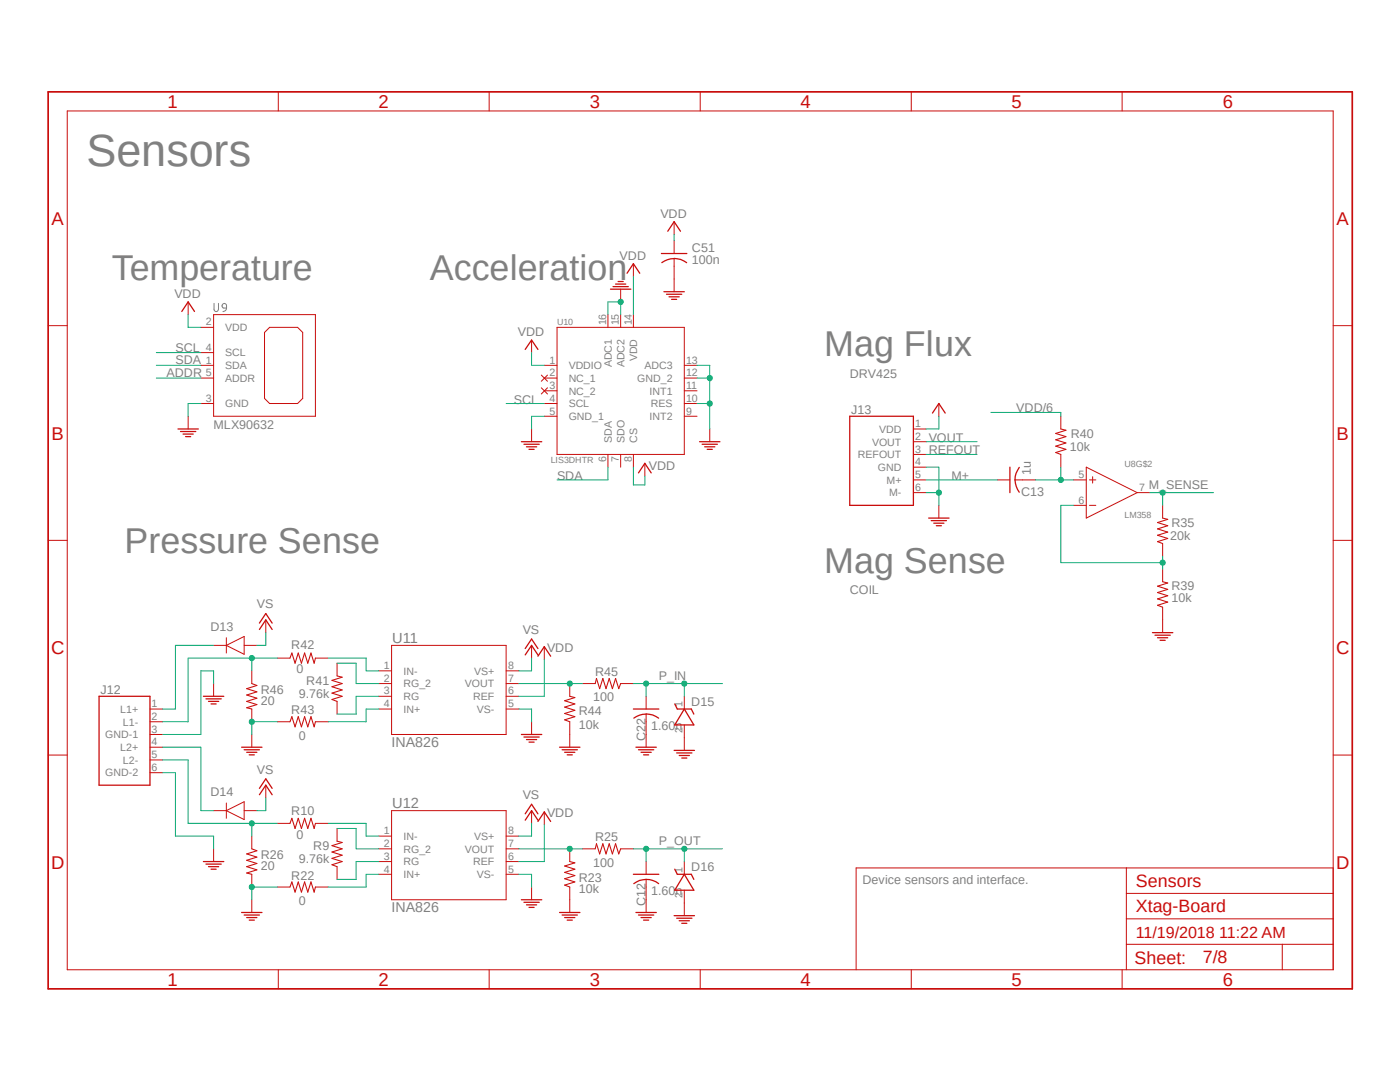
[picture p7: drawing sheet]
<svg xmlns="http://www.w3.org/2000/svg" width="279mm" height="216mm" viewBox="0 0 279 216" stroke-linecap="round" stroke-linejoin="round" font-family="sans-serif">
<path d="M9.1 18l261.2 179.9M270.3 18l-261.2 179.9" fill="none" stroke="#fff" stroke-width=".2"/>
<path d="M42.7 60.5v1.2a.44 .44 0 0 0 .7 .4l.2-.4v-1.2M44.4 60.8l.1-.2a.44 .44 0 0 1 .7 .4v.5h-.5l-.3-.2zM45.2 61.5a.72 .72 0 0 1-.7 .7" fill="none" stroke="#808080" stroke-width=".2"/>
<g fill="none" stroke="#c90d0c" stroke-width=".2">
<path d="M55.5 18.3v3.8M97.6 18.3v3.8M139.7 18.3v3.8M181.9 18.3v3.8M223.9 18.3v3.8M13.4 22.1h252.7v171.4h-252.7zM123.9 57.7v2.5M126.4 52.6v2.6M134.5 44.2v2.6M134.5 48v2.6M134.5 51.6v6.6M9.6 65h3.8"/>
<path d="M37.5 60.2v2.6M40.1 72.9h2.5M40.1 65.3h2.5M40.1 70.4h2.5M40.1 75.4h2.5M42.6 62.8h20.3v20.3h-20.3zM53.8 65.3h5.6l1 1v13.2l-1 1h-5.6l-1-1v-13.2zM106.1 67.9v2.5M108 74.8l1.3 1.3M108 77.4l1.3 1.2M108.6 72.9h2.6M108.6 75.4h2.6"/>
<path d="M108.6 78h2.6M109.3 74.8l-1.3 1.3M109.3 77.4l-1.3 1.2M111.2 65.3h25.4v25.4h-25.4zM121.3 62.8v2.5M123.9 62.8v2.5M126.4 62.8v2.5M136.6 72.9h2.5M136.6 75.4h2.5M136.6 78h2.5M266.1 65h3.8M37.5 83.1v2.5"/>
<path d="M40.1 80.5h2.5M106.1 85.6v2.5M108.6 80.5h2.6M108.6 83.1h2.6M121.3 90.7v2.5M123.9 90.7v2.5M126.4 90.7v2.5M128.7 92.5v2.5M136.6 80.5h2.5M136.6 83.1h2.5M141.6 85.6v2.5M182.3 95.8h2.5"/>
<path d="M182.3 90.7h2.5M182.3 98.3h2.5M182.3 88.1h2.5M182.3 93.2h2.5M182.3 85.6h2.5M187.4 80.5v2.6M199 95.8h2.5M202.6 95.8h4M211.7 83.1v2.5M211.7 90.7v2.5M214.2 95.8h2.6M216.8 93.2l10.1 5.1-10.1 5.1z"/>
<path d="M217.4 95.8h1.3M218.1 95.1v1.3M226.9 98.3h2.6M9.6 107.8h3.8M187.4 100.8v2.6M214.2 100.8h2.6M217.4 100.8h1.3M232 100.8v2.6M232 108.5v2.5M232 113.5v2.6M266.1 107.8h3.8M42.6 136.4v2.5"/>
<path d="M42.6 128.8h2.6M45.2 128.8l3.5-1.8v3.6zM45.2 127.3v3M48.7 128.8h2.6M50.2 133.9v2.5M53 123.7v2.5M55.3 131.3h2.6M62.9 131.3h2.6M67.3 132.3v2.6M67.3 140v2.5M75.6 133.9h2.5M75.6 136.4h2.5"/>
<path d="M75.6 138.9h2.5M78.1 128.8h22.9v17.8h-22.9zM101 133.9h2.5M101 136.4h2.5M101 138.9h2.5M106.1 128.8v2.5M108.6 129v2.6M113.7 136.4v2.5M116.2 136.4h2.6M123.9 136.4h2.5M128.9 138.9v2.6M136.6 138.9v2.6"/>
<path d="M232 121.2v5M9.6 150.7h3.8M29.9 141.5h2.6M29.9 146.6h2.6M29.9 144h2.6M29.9 149.1h2.6M29.9 151.6h2.6M29.9 154.2h2.6M50.2 141.5v2.5M50.2 146.6v2.5M53 156.7v2.5M55.3 144h2.6"/>
<path d="M62.9 144h2.6M75.6 141.5h2.5M101 141.5h2.5M106.1 144v2.6M113.7 144v5.1M128.9 142.5v6.6M136.6 144.7v5M266.1 150.7h3.8M42.6 169.4v2.5M42.6 161.8h2.6M45.2 161.8l3.5-1.8v3.5zM45.2 160.2v3.1"/>
<path d="M48.7 161.8h2.6M50.2 166.8v2.6M50.2 174.5v2.5M50.2 179.5v2.6M55.3 164.3h2.6M55.3 177h2.6M62.9 164.3h2.6M62.9 177h2.6M67.3 165.3v2.6M67.3 172.9v2.6M75.6 166.8h2.5M75.6 169.4h2.5"/>
<path d="M75.6 171.9h2.5M75.6 174.5h2.5M78.1 161.8h22.9v17.7h-22.9zM101 166.8h2.5M101 169.4h2.5M101 171.9h2.5M101 174.5h2.5M106.1 161.8v2.5M106.1 177v2.5M108.6 162v2.5M113.7 169.4v2.5M113.7 177v5.1"/>
<path d="M116.2 169.4h2.6M123.9 169.4h2.5M128.9 171.9v2.6M128.9 175.5v6.6M136.6 171.9v2.6M136.6 177.6v5.1M224.8 173.2v20.3M224.8 178.3h41.3M266.1 173.2h-95.2v20.3M55.5 193.5v3.8M97.6 193.5v3.8M139.7 193.5v3.8"/>
<path d="M181.9 193.5v3.8M223.9 193.5v3.8M224.8 188.4h41.3M224.8 183.3h41.3M255.9 188.4v5.1"/>
</g>
<path d="M9.6 18.3h260.3v179h-260.3z" fill="none" stroke="#c90d0c" stroke-width=".34"/>
<g fill="none" stroke="#c90d0c" stroke-width=".25">
<path d="M121.8 57.7h4.1M122.3 57.2h3.1M122.9 56.7h2M123.4 56.2h1M125.1 54.5l1.3-1.9 1.3 1.9M132 50.6h5.1M132.5 58.2h4.1M133 58.7h3.1M133.3 46.1l1.2-1.9 1.3 1.9M133.5 59.2h2.1M134 59.7h1M134.5 51.6a4 4 0 0 1 2.5 .8"/>
<path d="M134.5 51.6a4.1 4.1 0 0 0-2.4 .8M36.3 62.1l1.2-1.9 1.3 1.9M104.8 69.7l1.3-1.8 1.3 1.8M35.5 85.6h4.1M36 86.1h3.1M36.5 86.6h2.1M37 87.1h1.1M104.1 88.1h4M104.6 88.6h3M105.1 89.2h2M105.6 89.7h1M127.4 94.4l1.3-1.9 1.3 1.9"/>
<path d="M139.6 88.1h4.1M140.1 88.6h3.1M140.6 89.2h2.1M141.1 89.7h1.1M169.6 83.1h12.7v17.7h-12.7zM186.1 82.4l1.3-1.9 1.2 1.9M201.5 93.2v5.1M203.4 93.3a4 4 0 0 0 0 4.9M185.3 103.4h4.1M185.8 103.9h3.1M186.4 104.4h2M186.9 104.9h1"/>
<path d="M19.8 138.9h10.1v17.8h-10.1zM40.6 138.9h4.1M41.1 139.4h3.1M41.6 140h2M51.8 125.6l1.2-1.9 1.3 1.9M51.8 124.3l1.2-1.9 1.3 1.9M104.8 130.7l1.3-1.9 1.3 1.9M104.8 129.4l1.3-1.9 1.3 1.9M107.4 130.9l1.2-1.9 1.3 1.9M230 126.2h4.1M230.5 126.7h3.1M231 127.3h2"/>
<path d="M231.5 127.8h1M42.1 140.5h1M48.2 149.1h4.1M48.7 149.6h3.1M49.2 150.1h2.1M49.7 150.6h1.1M51.8 158.6l1.2-1.9 1.3 1.9M51.8 157.3l1.2-1.9 1.3 1.9M104.1 146.6h4M104.6 147.1h3M105.1 147.6h2M105.6 148.1h1"/>
<path d="M111.7 149.1h4M112.2 149.6h3M112.7 150.1h2M113.2 150.6h1M126.4 141.5h5.1M126.9 149.1h4.1M127.4 149.6h3.1M127.9 150.1h2.1M128.4 150.6h1.1M128.9 142.5a4 4 0 0 1 2.5 .8M128.9 142.5a4.1 4.1 0 0 0-2.4 .8M134.5 149.7h4.1"/>
<path d="M134.7 140.5l.5 1h2.8l.5 1M135 150.2h3.1M135.6 150.7h2M136.1 151.3h1M136.6 141.5l1.9 3.2h-3.8zM40.6 171.9h4.1M41.1 172.4h3.1M41.6 172.9h2M42.1 173.4h1M104.1 179.5h4M104.8 163.7l1.3-1.9 1.3 1.9M104.8 162.4l1.3-1.9 1.3 1.9"/>
<path d="M107.4 163.9l1.2-1.9 1.3 1.9M126.4 174.5h5.1M126.5 176.3a4 4 0 0 1 4.9 0M134.7 173.4l.5 1.1h2.8l.5 1M136.6 174.5l1.9 3.1h-3.8zM48.2 182.1h4.1M48.7 182.6h3.1M49.2 183.1h2.1M49.7 183.6h1.1M104.6 180h3M105.1 180.6h2M105.6 181.1h1"/>
<path d="M111.7 182.1h4M112.2 182.6h3M112.7 183.1h2M113.2 183.6h1M126.9 182.1h4.1M127.4 182.6h3.1M127.9 183.1h2.1M128.4 183.6h1.1M134.5 182.7h4.1M135 183.2h3.1M135.6 183.7h2M136.1 184.2h1"/>
</g>
<g fill="none" stroke="#c90d0c" stroke-width=".21">
<path d="M211.7 85.6l1 .3-2 .6 2 .6-2 .7 2 .6-2 .6 2 .7-2 .6 1 .4M232 103.4l1 .2-2 .7 2 .6-2 .6 2 .7-2 .6 2 .6-2 .7 1 .4M232 116.1l1 .2-2 .7 2 .6-2 .6 2 .7-2 .6 2 .6-2 .7 1 .4M50.2 136.4l1.1 .4-2.1 .6 2.1 .6-2.1 .7 2.1 .6-2.1 .7 2.1 .6-2.1 .6 1 .3M57.9 131.3l.4-1 .6 2 .6-2 .7 2 .6-2 .6 2 .7-2 .6 2 .2-1M67.3 134.9l1 .2-2 .7 2 .6-2 .6 2 .7-2 .6 2 .6-2 .7 1 .4M113.7 138.9l1 .3-2 .6 2 .7-2 .6 2 .6-2 .7 2 .6-2 .6 1 .4M118.8 136.4l.2-1 .7 2 .6-2 .6 2 .7-2 .6 2 .7-2 .6 2 .4-1M57.9 144l.4-1 .6 2 .6-2 .7 2 .6-2 .6 2 .7-2 .6 2 .2-1M50.2 169.4l1.1 .4-2.1 .6 2.1 .6-2.1 .7 2.1 .6-2.1 .6 2.1 .7-2.1 .6 1 .3M57.9 164.3l.4-1 .6 2 .6-2 .7 2 .6-2 .6 2 .7-2 .6 2 .2-1M57.9 177l.4-1 .6 2 .6-2 .7 2 .6-2 .6 2 .7-2 .6 2 .2-1"/>
<path d="M67.3 167.9l1 .2-2 .6 2 .7-2 .6 2 .6-2 .7 2 .6-2 .7 1 .3M113.7 171.9l1 .3-2 .6 2 .6-2 .7 2 .6-2 .6 2 .7-2 .6 1 .4M118.8 169.4l.2-1 .7 2 .6-2 .6 2 .7-2 .6 2 .7-2 .6 2 .4-1"/>
</g>
<path d="M31.2 70.4h8.9M31.2 72.9h8.9M31.2 75.4h8.9M101 80.5h7.6M121.3 93.2v2.6h-10.1M126.4 136.4h10.2M128.9 136.4v2.5" fill="none" stroke="#0dab76" stroke-width=".2"/>
<circle cx="128.9" cy="136.4" r=".51" fill="#0dab76"/>
<g fill="none" stroke="#0dab76" stroke-width=".2">
<path d="M144.2 136.4h-7.6v2.5"/>
<circle cx="128.9" cy="136.4" r=".51"/>
</g>
<circle cx="136.6" cy="136.4" r=".51" fill="#0dab76"/>
<g fill="none" stroke="#0dab76" stroke-width=".2">
<path d="M214.2 100.8h-2.5v11.5h20.3M232 111v2.5"/>
<circle cx="136.6" cy="136.4" r=".51"/>
</g>
<circle cx="232" cy="112.3" r=".51" fill="#0dab76"/>
<g fill="none" stroke="#0dab76" stroke-width=".2">
<path d="M229.5 98.3h12.7M232 98.3v2.5"/>
<circle cx="232" cy="112.3" r=".51"/>
</g>
<circle cx="232" cy="98.3" r=".51" fill="#0dab76"/>
<g fill="none" stroke="#0dab76" stroke-width=".2">
<path d="M206.6 95.8h7.6M211.7 93.2v2.6"/>
<circle cx="232" cy="98.3" r=".51"/>
</g>
<circle cx="211.7" cy="95.8" r=".51" fill="#0dab76"/>
<g fill="none" stroke="#0dab76" stroke-width=".2">
<path d="M197.7 82.3h14v.8M103.5 136.4h12.7"/>
<circle cx="211.7" cy="95.8" r=".51"/>
</g>
<circle cx="113.7" cy="136.4" r=".51" fill="#0dab76"/>
<g fill="none" stroke="#0dab76" stroke-width=".2">
<path d="M37.5 131.3h17.8M50.2 131.3v2.6M65.5 131.3h7.6v2.6h2.5M67.3 132.3h3.8v4.1h4.5M75.6 138.9h-4.5v3.6h-3.8M75.6 141.5h-2.5v2.5h-7.6"/>
<circle cx="113.7" cy="136.4" r=".51"/>
</g>
<circle cx="50.2" cy="131.3" r=".51" fill="#0dab76"/>
<g fill="none" stroke="#0dab76" stroke-width=".2">
<path d="M37.5 131.3v12.7h-5M103.5 169.4h12.7"/>
<circle cx="50.2" cy="131.3" r=".51"/>
</g>
<circle cx="113.7" cy="169.4" r=".51" fill="#0dab76"/>
<g fill="none" stroke="#0dab76" stroke-width=".2">
<path d="M37.5 164.3h17.8M50.2 164.3v2.5M65.5 164.3h7.6v2.5h2.5M67.3 165.3h3.8v4.1h4.5M75.6 174.5h-2.5v2.5h-7.6M75.6 171.9h-4.5v3.6h-3.8"/>
<circle cx="113.7" cy="169.4" r=".51"/>
</g>
<circle cx="50.2" cy="164.3" r=".51" fill="#0dab76"/>
<g fill="none" stroke="#0dab76" stroke-width=".2">
<path d="M32.5 151.6h5v12.7M126.4 169.4h10.2M128.9 169.4v2.5"/>
<circle cx="50.2" cy="164.3" r=".51"/>
</g>
<circle cx="128.9" cy="169.4" r=".51" fill="#0dab76"/>
<g fill="none" stroke="#0dab76" stroke-width=".2">
<path d="M144.2 169.4h-7.6v2.5"/>
<circle cx="128.9" cy="169.4" r=".51"/>
</g>
<circle cx="136.6" cy="169.4" r=".51" fill="#0dab76"/>
<g fill="none" stroke="#0dab76" stroke-width=".2">
<path d="M139.1 75.4h2.5v10.2M40.1 80.5h-2.6v2.6M108.6 83.1h-2.5v2.5M139.1 80.5h2.5"/>
<circle cx="136.6" cy="169.4" r=".51"/>
</g>
<circle cx="141.6" cy="80.5" r=".51" fill="#0dab76"/>
<g fill="none" stroke="#0dab76" stroke-width=".2">
<path d="M139.1 72.9h2.5v2.5"/>
<circle cx="141.6" cy="80.5" r=".51"/>
</g>
<circle cx="141.6" cy="75.4" r=".51" fill="#0dab76"/>
<g fill="none" stroke="#0dab76" stroke-width=".2">
<path d="M103.5 141.5h2.6v2.5M55.3 177h-5.1v2.5M103.5 174.5h2.6v2.5"/>
<circle cx="141.6" cy="75.4" r=".51"/>
</g>
<circle cx="50.2" cy="177" r=".51" fill="#0dab76"/>
<g fill="none" stroke="#0dab76" stroke-width=".2">
<path d="M32.5 154.2h2.5v12.6h7.6v2.6M55.3 144h-5.1v2.6"/>
<circle cx="50.2" cy="177" r=".51"/>
</g>
<circle cx="50.2" cy="144" r=".51" fill="#0dab76"/>
<g fill="none" stroke="#0dab76" stroke-width=".2">
<path d="M121.3 62.8v-2.6h2.6v2.6M42.6 136.4v-2.5h-2.5v12.7h-7.6"/>
<circle cx="50.2" cy="144" r=".51"/>
</g>
<circle cx="123.9" cy="60.2" r=".51" fill="#0dab76"/>
<g fill="none" stroke="#0dab76" stroke-width=".2">
<path d="M184.8 98.3h2.6M184.8 93.2h2.6v7.6"/>
<circle cx="123.9" cy="60.2" r=".51"/>
</g>
<circle cx="187.4" cy="98.3" r=".51" fill="#0dab76"/>
<g fill="none" stroke="#0dab76" stroke-width=".2">
<path d="M126.4 55.2v7.6M134.5 46.8v1.2M37.5 62.8v2.5h2.6M106.1 70.4v2.5h2.5M126.4 93.2v3.6h2.3v-1.8M184.8 88.1h10.2M184.8 90.7h10.2M184.8 95.8h14.2M187.4 83.1v2.5h-2.6M42.6 128.8h-7.6v12.7h-2.5M53 126.2v2.6h-1.7M106.1 131.3v2.6h-2.6"/>
<path d="M108.6 131.6v7.3h-5.1M32.5 149.1h7.6v12.7h2.5M53 159.2v2.6h-1.7M106.1 164.3v2.5h-2.6M108.6 164.5v7.4h-5.1"/>
<circle cx="187.4" cy="98.3" r=".51"/>
</g>
<text font-size="9" fill="#808080" x="17.2" y="33.1">Sensors</text>
<g font-size="7.2" fill="#808080">
<text x="22.3" y="55.9">Temperature</text>
<text x="85.8" y="55.9">Acceleration</text>
<text x="164.5" y="71.1">Mag Flux</text>
<text x="24.8" y="110.4">Pressure Sense</text>
<text x="164.5" y="114.3">Mag Sense</text>
</g>
<g font-size="3.7" fill="#c90d0c">
<text x="33.4" y="21.5">1</text>
<text x="75.6" y="21.5">2</text>
<text x="117.7" y="21.5">3</text>
<text x="159.8" y="21.5">4</text>
<text x="201.9" y="21.5">5</text>
<text x="244" y="21.5">6</text>
<text x="10.3" y="44.9">A</text>
<text x="266.7" y="44.9">A</text>
<text x="10.3" y="87.7">B</text>
<text x="266.7" y="87.7">B</text>
<text x="10.2" y="130.6">C</text>
<text x="266.7" y="130.6">C</text>
<text x="10.2" y="173.4">D</text>
<text x="266.7" y="173.4">D</text>
<text x="33.4" y="196.7">1</text>
<text x="75.6" y="196.7">2</text>
<text x="117.7" y="196.7">3</text>
<text x="159.8" y="196.7">4</text>
<text x="201.9" y="196.7">5</text>
<text x="244" y="196.7">6</text>
</g>
<g font-size="3.6" fill="#c90d0c">
<text x="226.7" y="177">Sensors</text>
<text x="226.7" y="182.1">Xtag-Board</text>
<text x="226.4" y="192.4">Sheet:</text>
<text x="240" y="192.2">7/8</text>
</g>
<text font-size="3.2" fill="#c90d0c" x="226.7" y="187.2">11/19/2018 11:22 AM</text>
<g font-size="2.9" fill="#808080">
<text x="78.3" y="128.3">U11</text>
<text x="78.3" y="161.3">U12</text>
</g>
<g font-size="2.8" fill="#808080">
<text x="78.1" y="149.1">INA826</text>
<text x="78.1" y="182.1">INA826</text>
</g>
<g font-size="2.5" fill="#808080">
<text x="131.8" y="43.5">VDD</text>
<text x="123.7" y="51.9">VDD</text>
<text x="138.1" y="52.7">100n</text>
<text x="138.1" y="50.2">C51</text>
<text x="34.8" y="59.5">VDD</text>
<text x="35" y="70.1">SCL</text>
<text x="103.3" y="67.1">VDD</text>
<text x="33.2" y="75.2">ADDR</text>
<text x="35" y="72.6">SDA</text>
<text x="169.6" y="75.4">DRV425</text>
<text x="102.5" y="80.5">SCL</text>
<text x="169.8" y="82.6">J13</text>
<text x="202.8" y="82.3">VDD/6</text>
<text x="42.6" y="85.6">MLX90632</text>
<text x="185.3" y="88.1">VOUT</text>
<text x="213.5" y="89.9">10k</text>
<text x="213.7" y="87.4">R40</text>
<text x="111.2" y="95.8">SDA</text>
<text x="129.5" y="93.7">VDD</text>
<text x="185.3" y="90.7">REFOUT</text>
<text x="189.9" y="95.8">M+</text>
<text x="205.7" y="94.7" transform="rotate(-90 205.7 94.7)">1u</text>
<text x="203.8" y="98.9">C13</text>
<text x="229.3" y="97.5">M_SENSE</text>
<text x="233.6" y="107.7">20k</text>
<text x="233.8" y="105.2">R35</text>
<text x="169.6" y="118.6">COIL</text>
<text x="233.8" y="117.8">R39</text>
<text x="42" y="125.9">D13</text>
<text x="51.3" y="121.4">VS</text>
<text x="233.8" y="120.1">10k</text>
<text x="58.1" y="129.5">R42</text>
<text x="104.3" y="126.5">VS</text>
<text x="109.2" y="130.1">VDD</text>
<text x="59.1" y="134.4">0</text>
<text x="61.1" y="136.6">R41</text>
<text x="118.7" y="134.8">R45</text>
<text x="131.5" y="135.6">P_IN</text>
<text x="20" y="138.4">J12</text>
<text x="52" y="140.7">20</text>
<text x="52" y="138.4">R46</text>
<text x="58.1" y="142.5">R43</text>
<text x="59.6" y="139.2">9.76k</text>
<text x="115.5" y="142.7">R44</text>
<text x="118.4" y="140">100</text>
<text x="138" y="140.8">D15</text>
<text x="59.6" y="147.6">0</text>
<text x="115.5" y="145.5">10k</text>
<text x="128.8" y="147.8" transform="rotate(-90 128.8 147.8)">C22</text>
<text x="130" y="145.7">1.60n</text>
<text x="51.3" y="154.4">VS</text>
<text x="42" y="158.8">D14</text>
<text x="104.3" y="159.5">VS</text>
<text x="58.1" y="162.6">R10</text>
<text x="59.1" y="167.3">0</text>
<text x="109.2" y="163">VDD</text>
<text x="118.7" y="167.9">R25</text>
<text x="52" y="173.7">20</text>
<text x="52" y="171.5">R26</text>
<text x="59.6" y="172.2">9.76k</text>
<text x="62.5" y="169.6">R9</text>
<text x="118.4" y="172.9">100</text>
<text x="131.5" y="168.6">P_OUT</text>
<text x="138" y="173.8">D16</text>
<text x="58.1" y="175.5">R22</text>
<text x="115.5" y="178.3">10k</text>
<text x="115.5" y="176">R23</text>
<text x="130" y="178.6">1.60n</text>
<text x="172.1" y="176.5">Device sensors and interface.</text>
<text x="59.6" y="180.6">0</text>
<text x="128.8" y="180.8" transform="rotate(-90 128.8 180.8)">C12</text>
</g>
<g font-size="2.1" fill="#808080">
<text x="41.1" y="64.9">2</text>
<text x="121" y="64.9" transform="rotate(-90 121 64.9)">16</text>
<text x="123.5" y="64.9" transform="rotate(-90 123.5 64.9)">15</text>
<text x="126.1" y="64.9" transform="rotate(-90 126.1 64.9)">14</text>
<text x="41.1" y="70">4</text>
<text x="45" y="66.1">VDD</text>
<text x="45" y="71.1">SCL</text>
<text x="41.1" y="72.6">1</text>
<text x="41.1" y="75.1">5</text>
<text x="45" y="73.7">SDA</text>
<text x="45" y="76.2">ADDR</text>
<text x="109.6" y="75.1">2</text>
<text x="109.6" y="77.6">3</text>
<text x="109.6" y="72.6">1</text>
<text x="113.5" y="76.2">NC_1</text>
<text x="113.5" y="73.7">VDDIO</text>
<text x="122.1" y="73.3" transform="rotate(-90 122.1 73.3)">ADC1</text>
<text x="124.6" y="73.3" transform="rotate(-90 124.6 73.3)">ADC2</text>
<text x="127.2" y="72.1" transform="rotate(-90 127.2 72.1)">VDD</text>
<text x="127.2" y="76.2">GND_2</text>
<text x="128.6" y="73.7">ADC3</text>
<text x="136.9" y="72.6">13</text>
<text x="136.9" y="75.1">12</text>
<text x="136.9" y="77.6">11</text>
<text x="41.1" y="80.2">3</text>
<text x="45" y="81.3">GND</text>
<text x="109.6" y="82.7">5</text>
<text x="109.6" y="80.2">4</text>
<text x="113.5" y="83.8">GND_1</text>
<text x="113.5" y="78.7">NC_2</text>
<text x="113.5" y="81.3">SCL</text>
<text x="129.6" y="78.7">INT1</text>
<text x="129.6" y="83.8">INT2</text>
<text x="129.9" y="81.3">RES</text>
<text x="136.9" y="82.7">9</text>
<text x="136.9" y="80.2">10</text>
<text x="122.1" y="88.3" transform="rotate(-90 122.1 88.3)">SDA</text>
<text x="124.6" y="88.3" transform="rotate(-90 124.6 88.3)">SDO</text>
<text x="127.2" y="88.3" transform="rotate(-90 127.2 88.3)">CS</text>
<text x="174" y="88.9">VOUT</text>
<text x="175.5" y="86.4">VDD</text>
<text x="182.6" y="87.8">2</text>
<text x="182.6" y="85.3">1</text>
<text x="121" y="92.2" transform="rotate(-90 121 92.2)">6</text>
<text x="123.5" y="92.2" transform="rotate(-90 123.5 92.2)">7</text>
<text x="126.1" y="92.2" transform="rotate(-90 126.1 92.2)">8</text>
<text x="171.2" y="91.4">REFOUT</text>
<text x="175.2" y="94">GND</text>
<text x="182.6" y="90.3">3</text>
<text x="182.6" y="92.9">4</text>
<text x="182.6" y="95.4">5</text>
<text x="215.3" y="95.4">5</text>
<text x="177" y="96.5">M+</text>
<text x="177.5" y="99.1">M-</text>
<text x="182.6" y="98">6</text>
<text x="215.3" y="100.5">6</text>
<text x="227.3" y="98">7</text>
<text x="76.6" y="133.5">1</text>
<text x="76.6" y="136">2</text>
<text x="80.5" y="134.6">IN-</text>
<text x="80.5" y="137.2">RG_2</text>
<text x="92.8" y="137.2">VOUT</text>
<text x="94.7" y="134.6">VS+</text>
<text x="101.4" y="136">7</text>
<text x="101.4" y="133.5">8</text>
<text x="24" y="142.2">L1+</text>
<text x="30.3" y="141.1">1</text>
<text x="30.3" y="143.6">2</text>
<text x="76.6" y="138.6">3</text>
<text x="76.6" y="141.1">4</text>
<text x="80.5" y="139.7">RG</text>
<text x="80.5" y="142.2">IN+</text>
<text x="94.4" y="139.7">REF</text>
<text x="95.2" y="142.2">VS-</text>
<text x="101.4" y="141.1">5</text>
<text x="101.4" y="138.6">6</text>
<text x="136.2" y="141.1" transform="rotate(-90 136.2 141.1)">1</text>
<text x="21" y="147.3">GND-1</text>
<text x="24" y="149.9">L2+</text>
<text x="24.5" y="144.8">L1-</text>
<text x="30.3" y="148.7">4</text>
<text x="30.3" y="146.2">3</text>
<text x="136.2" y="146.2" transform="rotate(-90 136.2 146.2)">2</text>
<text x="21" y="154.9">GND-2</text>
<text x="24.5" y="152.4">L2-</text>
<text x="30.3" y="151.3">5</text>
<text x="30.3" y="153.8">6</text>
<text x="76.6" y="166.5">1</text>
<text x="80.5" y="167.6">IN-</text>
<text x="94.7" y="167.6">VS+</text>
<text x="101.4" y="166.5">8</text>
<text x="76.6" y="169">2</text>
<text x="76.6" y="171.6">3</text>
<text x="80.5" y="170.1">RG_2</text>
<text x="80.5" y="172.7">RG</text>
<text x="92.8" y="170.1">VOUT</text>
<text x="94.4" y="172.7">REF</text>
<text x="101.4" y="171.6">6</text>
<text x="101.4" y="169">7</text>
<text x="76.6" y="174.1">4</text>
<text x="80.5" y="175.2">IN+</text>
<text x="95.2" y="175.2">VS-</text>
<text x="101.4" y="174.1">5</text>
<text x="136.2" y="179.2" transform="rotate(-90 136.2 179.2)">2</text>
<text x="136.2" y="174.1" transform="rotate(-90 136.2 174.1)">1</text>
</g>
<g font-size="1.8" fill="#808080">
<text x="111.2" y="64.8">U10</text>
<text x="109.9" y="92.5">LIS3DHTR</text>
<text x="224.4" y="93.2">U8G$2</text>
<text x="224.4" y="103.4">LM358</text>
</g>
</svg>
